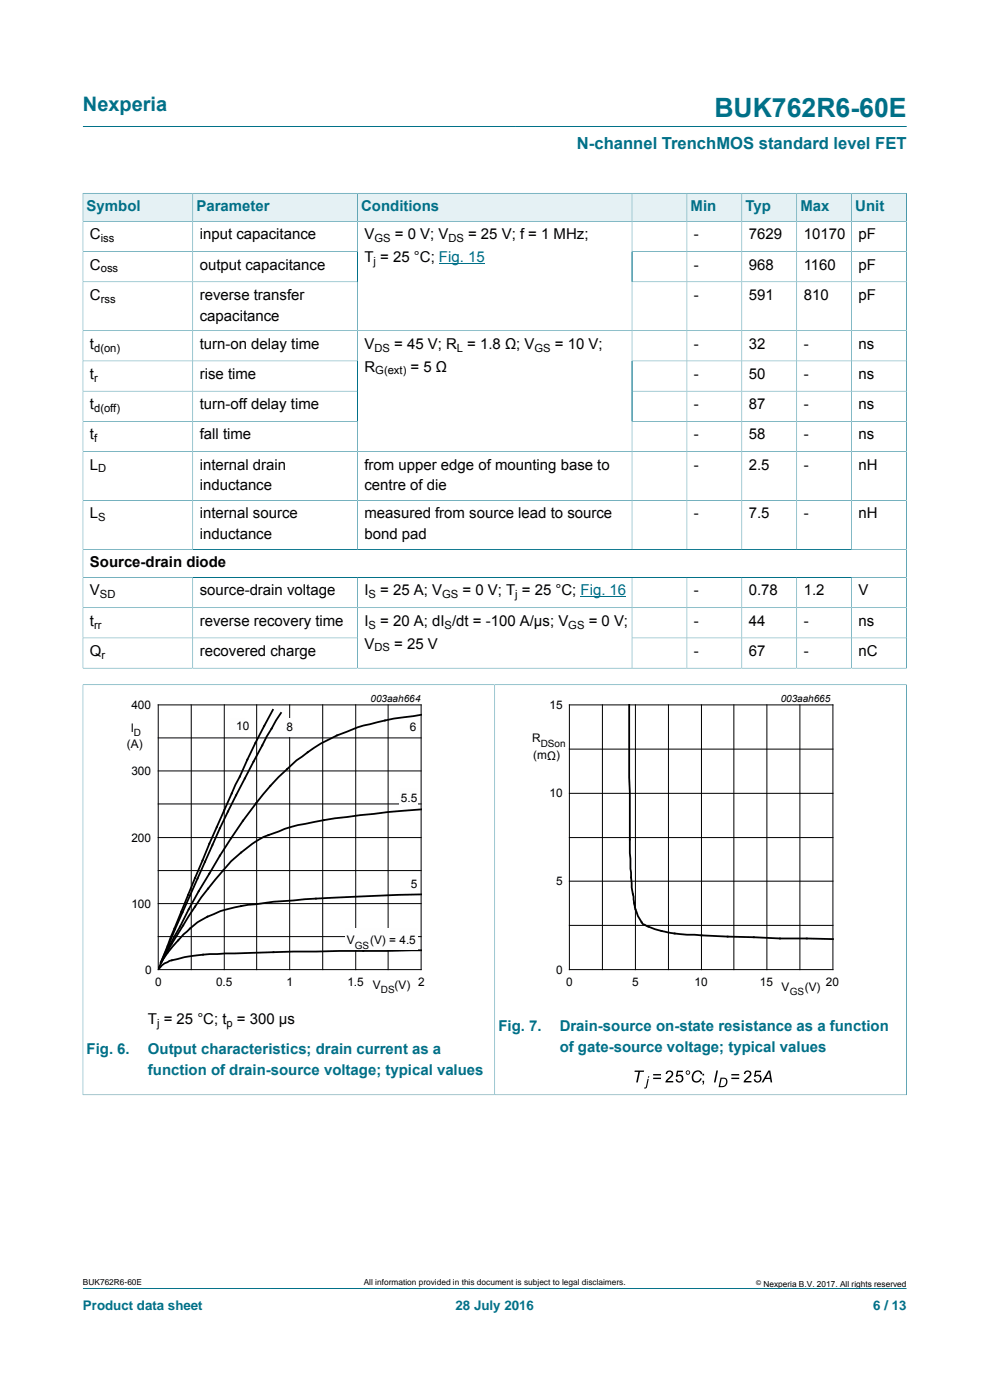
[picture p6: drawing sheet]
<svg xmlns="http://www.w3.org/2000/svg" width="210mm" height="297mm" viewBox="0 0 210 297" stroke-linecap="round" stroke-linejoin="round" font-family="sans-serif">
<path d="M17.6 26.8h174.7M17.6 273.3h174.7" fill="none" stroke="#007088" stroke-width=".21"/>
<path d="M17.7 41.1h23.1v5.8h-23.1z" fill="#e5f1f4"/>
<path d="M17.6 40.9v6.1h23.3v-6h-23.4" fill="none" stroke="#007088" stroke-width=".21"/>
<path d="M41 41.1h34.8v5.8h-34.8z" fill="#e5f1f4"/>
<path d="M40.9 41h34.9v6h-34.9z" fill="none" stroke="#007088" stroke-width=".21"/>
<path d="M75.9 41.1h58.1v5.8h-58.1z" fill="#e5f1f4"/>
<path d="M75.8 41h58.3v6h-58.3z" fill="none" stroke="#007088" stroke-width=".21"/>
<path d="M134.1 41.1h11.5v5.8h-11.5z" fill="#e5f1f4"/>
<path d="M134.1 41h11.6v6h-11.6z" fill="none" stroke="#007088" stroke-width=".21"/>
<path d="M145.8 41.1h11.5v5.8h-11.5z" fill="#e5f1f4"/>
<path d="M145.7 41h11.7v6h-11.7z" fill="none" stroke="#007088" stroke-width=".21"/>
<path d="M157.4 41.1h11.5v5.8h-11.5z" fill="#e5f1f4"/>
<path d="M157.4 41h11.6v6h-11.6z" fill="none" stroke="#007088" stroke-width=".21"/>
<path d="M169.1 41.1h11.5v5.8h-11.5z" fill="#e5f1f4"/>
<path d="M169 41h11.7v6h-11.7z" fill="none" stroke="#007088" stroke-width=".21"/>
<path d="M180.7 41.1h11.5v5.8h-11.5z" fill="#e5f1f4"/>
<g fill="none" stroke="#007088" stroke-width=".21">
<path d="M17.6 53.4h58.2M17.6 59.8h58.2M40.9 47v69.5M75.8 47v69.5M134.1 53.4h58.2M134.1 47v69.5M134.1 59.8h58.2M145.7 47v69.5M157.4 47v69.5M169 47v69.5M192.3 47h-174.7v94.8M192.3 40.9v100.9"/>
<path d="M192.4 41h-11.7v75.5M17.6 70.2h174.7M17.6 76.6h58.2M134.1 76.6h58.2M17.6 83h58.2M17.6 89.4h58.2M17.6 95.8h174.7M134.1 83h58.2M134.1 89.4h58.2M17.6 106.2h174.7M17.6 116.5h174.7M17.6 122.5h174.7"/>
<path d="M17.6 128.9h174.7M17.6 135.3h58.2M40.9 122.5v19.2M75.8 122.5v19.2M134.1 122.5v19.2M134.1 135.3h58.2M145.7 122.5v19.2M157.4 122.5v19.2M169 122.5v19.2M180.7 122.5v19.2M17.5 141.7h174.9M17.5 145.3h87.4v87h-87.4"/>
<path d="M17.6 145.2v87.1"/>
</g>
<path d="M93.1 56h9.7M123.2 126.6h9.7" fill="none" stroke="#00f" stroke-width=".21"/>
<g fill="none" stroke="#000" stroke-width=".21">
<path d="M33.6 156.5h55.7M33.6 149.5h55.7v56.2h-55.7zM40.6 149.5v56.2M47.6 149.5v56.2M54.4 149.5v56.2M61.4 149.5v56.2M68.5 149.5v56.2M75.5 149.5v56.2M82.3 149.5v56.2M33.6 170.6h55.7M33.6 177.7h55.7M33.6 163.5h55.7"/>
<path d="M33.6 198.7h55.7M33.6 184.7h55.7M33.6 191.7h55.7"/>
</g>
<path d="M57.9 150.6a248.1 248.1 0 0 0-8.7 17.7l-4.8 10.7-10.3 25.2 7.8-17.8a353.4 353.4 0 0 1 16.6-33.6l1.1-1.5M89.5 151.6a78.3 78.3 0 0 0-13.6 2.7 39.6 39.6 0 0 0-11.8 6.2l-1.2 .8a70.3 70.3 0 0 0-13.9 16.5l-2.4 3.7a343.6 343.6 0 0 0-12.4 22.6l5.8-9.8a86.1 86.1 0 0 1 9-11.6 24.9 24.9 0 0 1 8-5.5l2.2-.8a27.4 27.4 0 0 1 7.4-2 213.7 213.7 0 0 1 22.9-2.7M89.5 189.7a407.6 407.6 0 0 0-33.3 1.9l-1.9 .2a24.8 24.8 0 0 0-13.2 4.5l-2.1 1.9-1.2 1.3a21.6 21.6 0 0 0-4.2 6M89.5 201.6l-7.3 .1a807 807 0 0 0-39.1 .8l-4 .6-1.4 .4a6.4 6.4 0 0 0-4.1 2.2" fill="none" stroke="#000" stroke-width=".38"/>
<g fill="#fefefe">
<path d="M73.2 196.9h15.3v4.5h-15.3z" fill-rule="evenodd"/>
<path d="M60.4 152.3h1.8v4h-1.8z" fill-rule="evenodd"/>
<path d="M48.6 152.4h3.3v4h-3.3z" fill-rule="evenodd"/>
<path d="M84.7 167.3h3.9v4h-3.9z" fill-rule="evenodd"/>
</g>
<path d="M20.4 146.6h81.7v66.4h-81.7zM107.7 146.6h81.8v66.4h-81.8z" fill="none" stroke="#fff" stroke-width=".21"/>
<path d="M192.3 145.2v87.1M192.4 145.3h-87.5v87h87.5" fill="none" stroke="#007088" stroke-width=".21"/>
<g fill="none" stroke="#000" stroke-width=".21">
<path d="M120.8 158.9h55.9M120.8 149.5h55.9v56.2h-55.9zM127.8 149.5v56.2M134.8 149.5v56.2M141.8 149.5v56.2M148.8 149.5v56.2M155.7 149.5v56.2M162.7 149.5v56.2M169.7 149.5v56.2M120.8 177.7h55.9M120.8 168.3h55.9M120.8 196.3h55.9"/>
<path d="M120.8 186.9h55.9"/>
</g>
<path d="M133.5 149.5l.1 24.1a109.5 109.5 0 0 0 .3 12.1l.1 2.6 .3 1.4a13 13 0 0 0 1.8 6l.3 .4a23.7 23.7 0 0 0 10.9 2.2 608.5 608.5 0 0 0 29.4 .9" fill="none" stroke="#000" stroke-width=".38"/>
<g fill="#000">
<path d="M134.6 227.1h2v.3h-.9l-.4 2.2h-.4l.5-2.2h-.8zM147.1 227.5a1.03 1.03 0 0 1 1.1-.4 1.03 1.03 0 0 1 .8 .8h-.3l-.1-.2a.8 .8 0 0 0-.9-.3 .8 .8 0 0 0-.6 .7 .79 .79 0 0 0 .3 1.2 .79 .79 0 0 0 1.1-.6l.4 .1a1.14 1.14 0 0 1-1.7 .8 1.14 1.14 0 0 1-.3-1.8zM152 227.1h.3l-.5 2.5h-.4z"/>
<path d="M137.5 228.3h.2v.3h-.3zM137.4 228.9h.2l-.4 1.8-.2 .2h-.4l.1-.2h.2l.1-.2z"/>
<path d="M138.5 227.9h1.7v.2h-1.7zM138.5 228.6h1.7v.3h-1.7z"/>
<path d="M141.4 227.3a.81 .81 0 0 1 1.3 .1 .81 .81 0 0 1-.3 1.2l-.8 .7h1.2v.3h-1.7a2.32 2.32 0 0 1 1.2-1.4l.2-.3a.48 .48 0 0 0-.5-.6 .48 .48 0 0 0-.5 .6l-.3-.1zM143.6 227.1h1.3v.3h-1.1l-.1 .7a.83 .83 0 0 1 1.2 .4 .83 .83 0 0 1-.5 1.1 .83 .83 0 0 1-1.1-.6l.3-.1a.56 .56 0 0 0 .7 .4 .56 .56 0 0 0 .4-.6 .56 .56 0 0 0-.5-.5l-.8 .2z"/>
<path d="M145.4 227.5a.5 .5 0 0 1 1 0 .5 .5 0 0 1-1 0zM145.6 227.5a.3 .3 0 0 0 .6 0 .3 .3 0 0 0-.6 0z"/>
<path d="M149 227.8h.4v.4h-.4zM149 229.3h.4l-.1 .6-.2 .2-.1-.1 .2-.4h-.2z"/>
<path d="M152.8 228.6h.7a1.01 1.01 0 0 1 .8 1 1.01 1.01 0 0 1-.8 1h-1.1zM153.1 228.8l-.4 1.6a.93 .93 0 0 0 1.2-.4 .93 .93 0 0 0-.2-1.1z"/>
<path d="M155.1 227.9h1.7v.2h-1.7zM155.1 228.6h1.7v.3h-1.7z"/>
<path d="M158 227.3a.81 .81 0 0 1 1.3 .1 .81 .81 0 0 1-.4 1.2l-.7 .7h1.2v.3h-1.7a2.32 2.32 0 0 1 1.2-1.4l.2-.3a.48 .48 0 0 0-.5-.6 .48 .48 0 0 0-.5 .6l-.3-.1zM160.2 227.1h1.2v.3h-1l-.1 .7a.83 .83 0 0 1 1.2 .4 .83 .83 0 0 1-.6 1.1 .83 .83 0 0 1-1-.6l.3-.1a.56 .56 0 0 0 .6 .4 .56 .56 0 0 0 .5-.6 .56 .56 0 0 0-.5-.5l-.9 .2z"/>
<path d="M163 227.1h.4l.4 2.5h-.3l-.1-.7h-1.1l-.4 .7h-.3zM163.1 227.4l-.6 1.2h.8z"/>
</g>
<text font-size="5.6" fill="#007088" x="151.5" y="24.8">BUK762R6-60E</text>
<text font-size="4.2" fill="#007088" x="17.6" y="23.6">Nexperia</text>
<text font-size="3.5" fill="#007088" x="122.4" y="31.7">N-channel TrenchMOS standard level FET</text>
<g font-size="3.2" fill="#007088">
<text x="18.4" y="44.8">Symbol</text>
<text x="41.7" y="44.8">Parameter</text>
<text x="76.6" y="44.8">Conditions</text>
<text x="146.5" y="44.8">Min</text>
<text x="158.1" y="44.8">Typ</text>
<text x="169.8" y="44.8">Max</text>
<text x="181.4" y="44.8">Unit</text>
<text x="105.7" y="218.7">Fig. 7.</text>
<text x="118.7" y="218.7">Drain-source on-state resistance as a function</text>
<text x="18.4" y="223.6">Fig. 6.</text>
<text x="31.4" y="223.6">Output characteristics; drain current as a</text>
<text x="31.4" y="228">function of drain-source voltage; typical values</text>
<text x="118.7" y="223.1">of gate-source voltage; typical values</text>
</g>
<g font-size="3.2">
<text x="19.1" y="50.8">C</text>
<text x="42.4" y="50.8">input capacitance</text>
<text x="77.3" y="50.8">V</text>
<text x="83.7" y="50.8">= 0 V; V</text>
<text x="99.3" y="50.8">= 25 V; f = 1 MHz;</text>
<text x="147.2" y="50.8">-</text>
<text x="158.8" y="50.8">7629</text>
<text x="170.5" y="50.8">10170</text>
<text x="182.1" y="50.8">pF</text>
<text x="19.1" y="57.2">C</text>
<text x="42.4" y="57.2">output capacitance</text>
<text x="77.3" y="55.6">T = 25 °C; Fig. 15</text>
<text x="147.2" y="57.2">-</text>
<text x="158.8" y="57.2">968</text>
<text x="170.5" y="57.2">1160</text>
<text x="182.1" y="57.2">pF</text>
<text x="19.1" y="63.6">C</text>
<text x="42.4" y="63.6">reverse transfer</text>
<text x="147.2" y="63.6">-</text>
<text x="158.8" y="63.6">591</text>
<text x="170.5" y="63.6">810</text>
<text x="182.1" y="63.6">pF</text>
<text x="42.4" y="68">capacitance</text>
<text x="19.1" y="74">t</text>
<text x="42.4" y="74">turn-on delay time</text>
<text x="77.3" y="74">V</text>
<text x="83.6" y="74">= 45 V; R = 1.8 Ω; V</text>
<text x="117.7" y="74">= 10 V;</text>
<text x="147.2" y="74">-</text>
<text x="158.8" y="74">32</text>
<text x="170.5" y="74">-</text>
<text x="182.1" y="74">ns</text>
<text x="19.1" y="80.4">t</text>
<text x="42.4" y="80.4">rise time</text>
<text x="77.3" y="78.8">R</text>
<text x="87.1" y="78.8">= 5 Ω</text>
<text x="147.2" y="80.4">-</text>
<text x="158.8" y="80.4">50</text>
<text x="170.5" y="80.4">-</text>
<text x="182.1" y="80.4">ns</text>
<text x="19.1" y="86.8">t</text>
<text x="42.4" y="86.8">turn-off delay time</text>
<text x="147.2" y="86.8">-</text>
<text x="158.8" y="86.8">87</text>
<text x="170.5" y="86.8">-</text>
<text x="182.1" y="86.8">ns</text>
<text x="19.1" y="93.2">t</text>
<text x="42.4" y="93.2">fall time</text>
<text x="147.2" y="93.2">-</text>
<text x="158.8" y="93.2">58</text>
<text x="170.5" y="93.2">-</text>
<text x="182.1" y="93.2">ns</text>
<text x="19.1" y="99.6">L</text>
<text x="42.4" y="99.6">internal drain</text>
<text x="77.3" y="99.6">from upper edge of mounting base to</text>
<text x="147.2" y="99.6">-</text>
<text x="158.8" y="99.6">2.5</text>
<text x="170.5" y="99.6">-</text>
<text x="182.1" y="99.6">nH</text>
<text x="42.4" y="104">inductance</text>
<text x="77.3" y="104">centre of die</text>
<text x="19.1" y="110">L</text>
<text x="42.4" y="110">internal source</text>
<text x="77.3" y="110">measured from source lead to source</text>
<text x="147.2" y="110">-</text>
<text x="158.8" y="110">7.5</text>
<text x="170.5" y="110">-</text>
<text x="182.1" y="110">nH</text>
<text x="42.4" y="114.4">inductance</text>
<text x="77.3" y="114.4">bond pad</text>
<text x="19.1" y="120.4">Source-drain diode</text>
<text x="19.1" y="126.3">V</text>
<text x="42.4" y="126.3">source-drain voltage</text>
<text x="77.3" y="126.3">I</text>
<text x="80.7" y="126.3">= 25 A; V</text>
<text x="98.1" y="126.3">= 0 V; T = 25 °C; Fig. 16</text>
<text x="147.2" y="126.3">-</text>
<text x="158.8" y="126.3">0.78</text>
<text x="170.5" y="126.3">1.2</text>
<text x="182.1" y="126.3">V</text>
<text x="19.1" y="132.7">t</text>
<text x="42.4" y="132.7">reverse recovery time</text>
<text x="77.3" y="137.6">V</text>
<text x="77.3" y="132.7">I</text>
<text x="80.7" y="132.7">= 20 A; dI /dt = -100 A/µs; V</text>
<text x="83.6" y="137.6">= 25 V</text>
<text x="124.9" y="132.7">= 0 V;</text>
<text x="147.2" y="132.7">-</text>
<text x="158.8" y="132.7">44</text>
<text x="170.5" y="132.7">-</text>
<text x="182.1" y="132.7">ns</text>
<text x="19.1" y="139.1">Q</text>
<text x="42.4" y="139.1">recovered charge</text>
<text x="147.2" y="139.1">-</text>
<text x="158.8" y="139.1">67</text>
<text x="170.5" y="139.1">-</text>
<text x="182.1" y="139.1">nC</text>
<text x="31.4" y="217.3">T = 25 °C; t = 300 μs</text>
</g>
<g font-size="2.8" fill="#007088">
<text x="17.6" y="277.9">Product data sheet</text>
<text x="96.6" y="277.9">28 July 2016</text>
<text x="185.2" y="277.9">6 / 13</text>
</g>
<g font-size="2.5">
<text x="27.7" y="155.2">I</text>
<text x="27.9" y="150.4">400</text>
<text x="50.1" y="154.9">10</text>
<text x="60.7" y="155.2">8</text>
<text x="87" y="155.1">6</text>
<text x="116.5" y="150.4">15</text>
<text x="26.9" y="158.6">(A)</text>
<text x="112.9" y="157.5">R</text>
<text x="113.1" y="160.9">(mΩ)</text>
<text x="27.9" y="164.4">300</text>
<text x="85" y="170.1">5.5</text>
<text x="116.5" y="169.1">10</text>
<text x="27.9" y="178.5">200</text>
<text x="87.1" y="188.4">5</text>
<text x="118" y="187.8">5</text>
<text x="27.9" y="192.6">100</text>
<text x="73.6" y="200.3">V</text>
<text x="78.5" y="200.3">(V)</text>
<text x="82.6" y="200.3">= 4.5</text>
<text x="30.8" y="206.5">0</text>
<text x="32.9" y="209.1">0</text>
<text x="45.8" y="209.1">0.5</text>
<text x="60.7" y="209.1">1</text>
<text x="73.7" y="209.1">1.5</text>
<text x="79.1" y="209.7">V</text>
<text x="83.7" y="209.7">(V)</text>
<text x="88.7" y="209.1">2</text>
<text x="118" y="206.5">0</text>
<text x="120.1" y="209.1">0</text>
<text x="134.1" y="209.1">5</text>
<text x="147.3" y="209.1">10</text>
<text x="161.2" y="209.1">15</text>
<text x="175.2" y="209.1">20</text>
<text x="165.8" y="210.2">V</text>
<text x="170.7" y="210.2">(V)</text>
</g>
<g font-size="2.4">
<text x="21.4" y="51.4">iss</text>
<text x="79.4" y="51.4">GS</text>
<text x="95.1" y="51.4">DS</text>
<text x="21.4" y="57.8">oss</text>
<text x="79.3" y="56.2">j</text>
<text x="21.4" y="64.2">rss</text>
<text x="20" y="74.6">d(on)</text>
<text x="79.4" y="74.6">DS</text>
<text x="96.9" y="74.6">L</text>
<text x="113.4" y="74.6">GS</text>
<text x="20" y="81">r</text>
<text x="79.6" y="79.4">G(ext)</text>
<text x="20" y="87.4">d(off)</text>
<text x="20" y="93.8">f</text>
<text x="20.8" y="100.2">D</text>
<text x="20.8" y="110.6">S</text>
<text x="21.2" y="126.9">SD</text>
<text x="78.2" y="126.9">S</text>
<text x="93.8" y="126.9">GS</text>
<text x="109.3" y="126.9">j</text>
<text x="20" y="133.3">rr</text>
<text x="78.2" y="133.3">S</text>
<text x="94.3" y="133.3">S</text>
<text x="120.6" y="133.3">GS</text>
<text x="21.5" y="139.8">r</text>
<text x="79.4" y="138.2">DS</text>
<text x="33.3" y="217.9">j</text>
<text x="48.1" y="217.9">p</text>
</g>
<g font-size="2.1">
<text x="78.6" y="148.9">003aah664</text>
<text x="165.6" y="148.9">003aah665</text>
<text x="28.4" y="156.2">D</text>
<text x="114.7" y="158.5">DSon</text>
<text x="75.3" y="201.3">GS</text>
<text x="80.8" y="210.7">DS</text>
<text x="167.5" y="211.2">GS</text>
</g>
<g font-size="1.8">
<text x="17.6" y="272.7">BUK762R6-60E</text>
<text x="77.2" y="272.7">All information provided in this document is subject to legal disclaimers.</text>
<text x="161.9" y="273">Nexperia B.V. 2017. All rights reserved</text>
</g>
<text font-size="1.4" x="160.4" y="272.6">©</text>
</svg>
